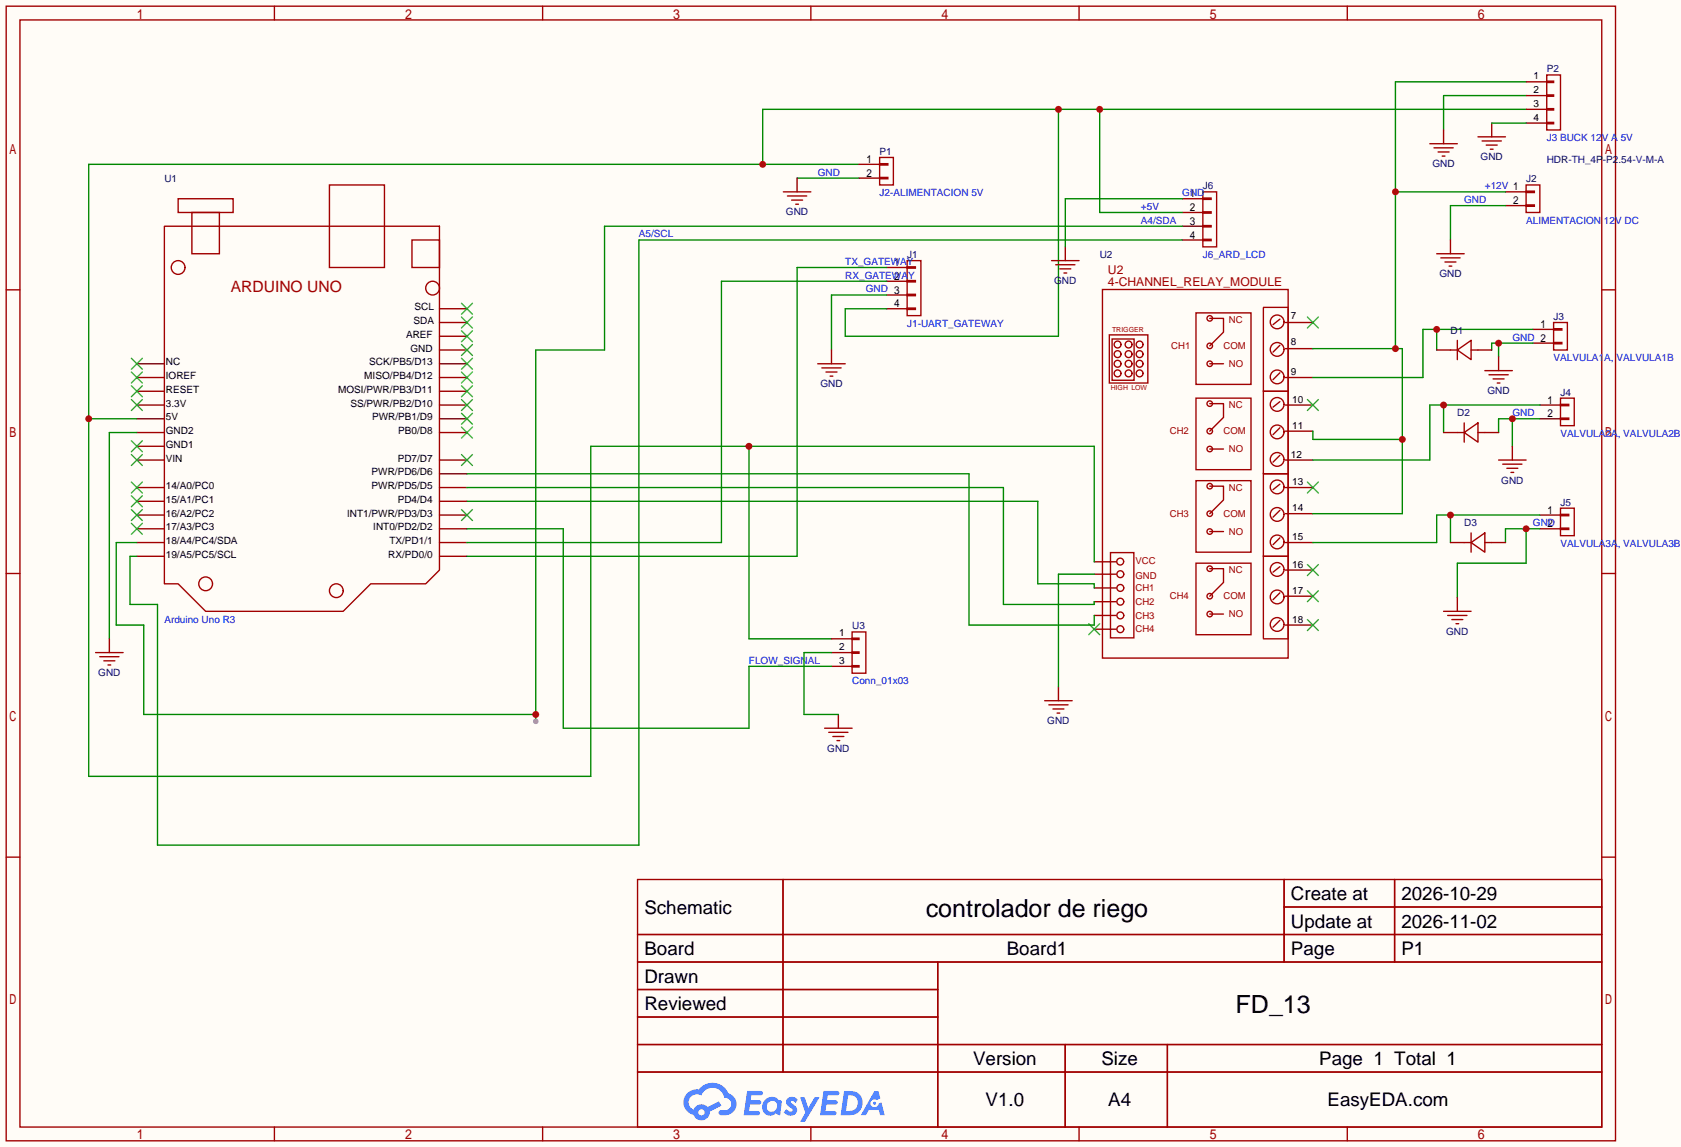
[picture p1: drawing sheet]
<svg xmlns="http://www.w3.org/2000/svg" width="310mm" height="212mm" viewBox="0 0 310 212" stroke-linecap="round" stroke-linejoin="round" font-family="sans-serif">
<path d="M0 0h310.4v211.8h-310.4z" fill="#fffcf7"/>
<g fill="none" stroke="#a10000" stroke-width=".25">
<path d="M1.1 1.1h297.2v209.6h-297.2zM3.7 3.7h292.1v204.5h-292.1zM50.7 1.1v2.6M100.2 1.1v2.6M149.7 1.1v2.6M199.3 1.1v2.6M248.8 1.1v2.6M1.1 53.5h2.6M295.8 53.5h2.5M1.1 105.9h2.6M295.8 105.9h2.5M1.1 158.3h2.6"/>
<path d="M295.8 158.3h2.5M117.7 162.4h178.1v45.8h-178.1zM117.7 172.6h178.1M117.7 177.7h178.1M144.6 162.4v35.6M173.2 177.7v30.5M237.1 162.4v15.3M237.1 167.5h58.7M257.5 162.4v15.3M117.7 182.8h55.5M117.7 192.9h178.1M117.7 187.8h55.5"/>
<path d="M117.7 198h178.1M196.7 192.9v15.3M215.6 192.9v15.3M50.7 208.2v2.5M100.2 208.2v2.5M149.7 208.2v2.5M199.3 208.2v2.5M248.8 208.2v2.5"/>
</g>
<g fill="#5487ff">
<path d="M145.5 202.8a1.3 1.3 0 0 1 1.8 .3l-.4 .6a.54 .54 0 0 0-.9-.2l.1 .2a1.58 1.58 0 0 1 1.1 1.6 1.43 1.43 0 0 1-2.5 .1l.5-.6a.64 .64 0 0 0 .5 .5 .64 .64 0 0 0 .7-.3l-.2-.2a1.6 1.6 0 0 1-1-1.6z"/>
<path d="M147.7 202.7h.9l.7 1.9 1.1-1.9h.9l-2.7 4.5h-.9l1-1.7z"/>
<path d="M138 201.5h1.6a1.31 1.31 0 0 1 1.2 .2 .4 .4 0 0 1-.3 .6h-1.8l-.1 .9h1.6a.4 .4 0 0 1 .4 .4 .4 .4 0 0 1-.4 .4h-1.7l-.2 1.2h.8a1.23 1.23 0 0 1 1.2 .2 .39 .39 0 0 1-.3 .6h-2.7z"/>
<path d="M152.1 201.5h1.6a1.32 1.32 0 0 1 1.3 .2 .39 .39 0 0 1-.4 .6h-1.7l-.2 .9h1.7a.4 .4 0 0 1 .3 .4 .4 .4 0 0 1-.4 .4h-1.7l-.2 1.2h.8a1.23 1.23 0 0 1 1.2 .2 .39 .39 0 0 1-.3 .6h-2.7z"/>
<path d="M161.5 201.5h.7l.4 1.3-.7 .4a.75 .75 0 0 0-1.1 .3 .75 .75 0 0 0 .5 1 .75 .75 0 0 0 .9-.6l.6-.3 .6 2.4h-.9l-.2-1h-1.9l-.5 1h-.9z"/>
<path d="M155.9 201.5l-.7 4.5h1.5a2.27 2.27 0 0 0 2.6-2.3 2.27 2.27 0 0 0-2.7-2.2zM156.6 202.3a1.5 1.5 0 0 1 1.8 1.5 1.5 1.5 0 0 1-1.9 1.4h-.3z"/>
<path d="M141.3 203.1a1.62 1.62 0 0 0-.4 2.1 1.62 1.62 0 0 0 2 .7l.4-.3 .3 .3 .5 .1 .3-2.5-.2-.3h-.4a1.58 1.58 0 0 0-2.5-.1zM141.9 203.6a.99 .99 0 0 1 1.6 .3 .99 .99 0 0 1-.9 1.4 .94 .94 0 0 1-1-.5 .94 .94 0 0 1 .3-1.2z"/>
<path d="M126.9 201.9a2.37 2.37 0 0 0 1.2 4 1.54 1.54 0 0 0 1.7 1 1.54 1.54 0 0 0 1.3-1.6l2.1-1.1-.5-.8-2 1.1a1.57 1.57 0 0 0-2.6 .4 1.5 1.5 0 0 1-.8-2.1 1.5 1.5 0 0 1 2.2-.5 2.23 2.23 0 0 1 2.3-1.4 2.23 2.23 0 0 1 2 1.8 1.16 1.16 0 0 1 1.2 1.1 1.16 1.16 0 0 1-1 1.3h-.7a.47 .47 0 0 0-.6 .3 .47 .47 0 0 0 .4 .6 2.23 2.23 0 0 0 2.3-.7 2.23 2.23 0 0 0 .4-2.3 2.16 2.16 0 0 0-1.3-1.1 3.2 3.2 0 0 0-5.4-.7l-1.2 .1zM129 205.4a.58 .58 0 0 1 1.1 0 .58 .58 0 0 1-1.1 0z"/>
<circle cx="161.5" cy="203.8" r=".28"/>
</g>
<g fill="none" stroke="#870000" stroke-width=".25">
<path d="M218.3 36.7h3.8M218.3 39.2h3.8M81.2 59.6h5M81.2 57h5M163.7 57h3.8M163.7 49.4h3.8M163.7 51.9h3.8M163.7 54.5h3.8M218.3 41.8h3.8M218.3 44.3h3.8M237.4 59.6h5M25.3 79.9h5.1"/>
<path d="M25.3 77.3h5.1M25.3 74.8h5.1M25.3 72.3h5.1M25.3 69.7h5.1M25.3 67.2h5.1M81.2 79.9h5M81.2 77.3h5M81.2 74.8h5M81.2 72.3h5M81.2 69.7h5M81.2 67.2h5M81.2 64.6h5"/>
<path d="M81.2 62.1h5M237.4 74.8h5M237.4 69.7h5M237.4 64.4h5M237.4 79.6h5M25.3 97.7h5.1M25.3 95.1h5.1M25.3 92.6h5.1M25.3 90h5.1M25.3 85h5.1M25.3 82.4h5.1M81.2 97.7h5"/>
<path d="M81.2 95.1h5M81.2 92.6h5M81.2 90h5M81.2 87.5h5M81.2 85h5M237.4 90h5M237.4 85h5M237.4 94.9h5M25.3 102.7h5.1M25.3 100.2h5.1M81.2 102.7h5M81.2 100.2h5"/>
<path d="M202.1 103.8h4M202.1 116.2h4M202.1 113.7h4M202.1 111.1h4M202.1 108.6h4M202.1 106h4M237.4 100.2h5M237.4 110.1h5M237.4 105.3h5M237.4 115.4h5"/>
</g>
<g fill="none" stroke="#3c3" stroke-width=".25">
<path d="M85.2 58.5l2 2.1M85.2 56l2 2M87.2 58.5l-2 2.1M87.2 56l-2 2M241.4 58.5l2.1 2.1M243.5 58.5l-2.1 2.1M24.3 73.8l2 2M24.3 71.2l2 2.1M24.3 68.7l2 2M24.3 66.2l2 2M26.3 73.8l-2 2M26.3 71.2l-2 2.1"/>
<path d="M26.3 68.7l-2 2M26.3 66.2l-2 2M85.2 78.9l2 2M85.2 76.3l2 2.1M85.2 73.8l2 2M85.2 71.2l2 2.1M85.2 68.7l2 2M85.2 66.2l2 2M85.2 63.6l2 2.1M85.2 61.1l2 2M87.2 78.9l-2 2M87.2 76.3l-2 2.1"/>
<path d="M87.2 73.8l-2 2M87.2 71.2l-2 2.1M87.2 68.7l-2 2M87.2 66.2l-2 2M87.2 63.6l-2 2.1M87.2 61.1l-2 2M241.4 73.8l2.1 2M243.5 73.8l-2.1 2M24.3 96.6l2 2.1M24.3 94.1l2 2M24.3 91.6l2 2M24.3 89l2 2.1"/>
<path d="M24.3 83.9l2 2.1M24.3 81.4l2 2M26.3 96.6l-2 2.1M26.3 94.1l-2 2M26.3 91.6l-2 2M26.3 89l-2 2.1M26.3 83.9l-2 2.1M26.3 81.4l-2 2M85.2 94.1l2 2M85.2 83.9l2 2.1M87.2 94.1l-2 2M87.2 83.9l-2 2.1"/>
<path d="M241.4 89l2.1 2.1M243.5 89l-2.1 2.1M201 115.2l2.1 2M203.1 115.2l-2.1 2M241.4 109.1l2.1 2M241.4 104.3l2.1 2M241.4 114.4l2.1 2.1M243.5 109.1l-2.1 2M243.5 104.3l-2.1 2M243.5 114.4l-2.1 2.1"/>
</g>
<g fill="none" stroke="#a10000" stroke-width=".25">
<path d="M32.9 36.7h10.2v2.5h-10.2zM35.4 39.2h5.1v7.7h-5.1zM60.8 34.2h10.2v15.2h-10.2zM222.1 39.1h1.5v.3h-1.5zM222.1 36.6h1.5v.2h-1.5zM222.1 35.4h2.6v10.2h-2.6zM30.4 41.8h50.8v63.5l-2.6 2.5h-10.1l-5.1 5.1h-25.4l-5.1-5.1h-2.5zM76.1 44.3h5.1v5.1h-5.1zM167.5 56.9h1.5v.2h-1.5zM167.5 54.4h1.5v.2h-1.5zM167.5 51.8h1.5v.3h-1.5zM167.5 49.3h1.5v.2h-1.5z"/>
<path d="M167.5 48.1h2.6v10.2h-2.6zM203.6 53.5h34.3v68h-34.3zM220.9 57.8h10.1v13.2h-10.1zM222.1 44.2h1.5v.2h-1.5zM222.1 41.7h1.5v.2h-1.5zM223.4 58.8h2.5v2.5l-2.5 2.6M233.3 56.9v61M233.3 56.8h4.6M236.3 58.9l-1.2 1.1M237.9 57v61h-4.6M204.9 61.8h7.1v8.9h-7.1zM205.4 62.6h4v7.6h-4z"/>
<path d="M220.9 73.5h10.1v13.2h-10.1zM223.4 74.5h2.5v2.6l-2.5 2.5M223.4 67.2h2.5M233.3 72.3h4.6M236.3 68.8l-1.2 1.3M236.3 63.8l-1.2 1.2M236.3 74.2l-1.2 1M236.3 79l-1.2 1.3M220.9 88.8h10.1v13.2h-10.1zM223.4 89.8h2.5v2.5l-2.5 2.6M223.4 82.9h2.5M223.4 98.2h2.5"/>
<path d="M233.3 87.5h4.6M236.3 84.1l-1.2 1.3M236.3 89.4l-1.2 1M236.3 94.2l-1.2 1.3M236.3 99.3l-1.2 1.3M205.1 102.1h4.3v15.7h-4.3zM220.9 104h10.1v13.2h-10.1zM223.4 105h2.5v2.6l-2.5 2.5M223.4 113.4h2.5M233.3 102.7h4.6M236.3 104.7l-1.2 1M236.3 109.5l-1.2 1.3"/>
<path d="M236.3 114.6l-1.2 1.2"/>
<circle cx="32.9" cy="49.4" r="1.27"/>
<circle cx="79.9" cy="53.2" r="1.27"/>
<circle cx="223.4" cy="58.8" r=".51"/>
<circle cx="235.8" cy="59.4" r="1.27"/>
<circle cx="206.4" cy="65.4" r=".63"/>
<circle cx="206.4" cy="67.2" r=".63"/>
<circle cx="206.4" cy="63.6" r=".63"/>
<circle cx="206.4" cy="69" r=".63"/>
<circle cx="208.4" cy="65.4" r=".63"/>
<circle cx="208.4" cy="67.2" r=".63"/>
<circle cx="208.4" cy="63.6" r=".63"/>
<circle cx="208.4" cy="69" r=".63"/>
<circle cx="210.4" cy="65.4" r=".63"/>
<circle cx="210.4" cy="67.2" r=".63"/>
<circle cx="210.4" cy="63.6" r=".63"/>
<circle cx="210.4" cy="69" r=".63"/>
<circle cx="223.4" cy="63.9" r=".51"/>
<circle cx="223.4" cy="67.2" r=".51"/>
<circle cx="223.4" cy="79.6" r=".51"/>
<circle cx="223.4" cy="74.5" r=".51"/>
<circle cx="235.8" cy="69.6" r="1.27"/>
<circle cx="235.8" cy="64.5" r="1.27"/>
<circle cx="235.8" cy="79.8" r="1.27"/>
<circle cx="235.8" cy="74.7" r="1.27"/>
<circle cx="223.4" cy="82.9" r=".51"/>
<circle cx="223.4" cy="89.8" r=".51"/>
<circle cx="223.4" cy="98.2" r=".51"/>
<circle cx="223.4" cy="94.9" r=".51"/>
<circle cx="235.8" cy="89.9" r="1.27"/>
<circle cx="235.8" cy="95" r="1.27"/>
<circle cx="235.8" cy="84.8" r="1.27"/>
<circle cx="38" cy="107.8" r="1.27"/>
<circle cx="62.1" cy="109.1" r="1.27"/>
<circle cx="206.9" cy="103.7" r=".64"/>
<circle cx="206.9" cy="116.2" r=".63"/>
<circle cx="206.9" cy="108.6" r=".63"/>
<circle cx="206.9" cy="111.1" r=".63"/>
<circle cx="206.9" cy="106" r=".63"/>
<circle cx="206.9" cy="113.7" r=".63"/>
<circle cx="223.4" cy="105" r=".51"/>
<circle cx="223.4" cy="113.4" r=".51"/>
<circle cx="223.4" cy="110.1" r=".51"/>
<circle cx="235.8" cy="115.3" r="1.27"/>
<circle cx="235.8" cy="110.2" r="1.27"/>
<circle cx="235.8" cy="105.2" r="1.27"/>
<circle cx="235.8" cy="100.1" r="1.27"/>
</g>
<path d="M147.2 32.9h11.4M158.6 30.4h-142.2v113h92.7v-61h93v21.4M195.5 20.2v41.9h-39.4v-5.1h7.6M203.1 20.2v19h15.2M281.8 20.2h-141v10.2M163.7 51.9h-30.5v48.3h-47M163.7 54.5h-10.2v10.1M16.4 77.3h8.9M25.3 79.9h-5.1v38.1M138.3 82.4v35.6h15.2" fill="none" stroke="#008700" stroke-width=".25"/>
<g fill="#c00">
<circle cx="195.5" cy="20.2" r=".63"/>
<circle cx="140.8" cy="30.4" r=".63"/>
<circle cx="16.4" cy="77.3" r=".63"/>
<circle cx="138.3" cy="82.4" r=".63"/>
<circle cx="203.1" cy="20.2" r=".63"/>
</g>
<g fill="none" stroke="#a10000" stroke-width=".25">
<path d="M162.4 32.8h1.6v.2h-1.6zM162.4 30.2h1.6v.3h-1.6zM162.4 29.1h2.6v5.1h-2.6zM281.8 37.8h1.5v.3h-1.5zM281.8 35.3h1.5v.3h-1.5zM281.8 34.2h2.6v5h-2.6zM286.9 59.6h2.5v5h-2.5zM286.9 63.2h1.5v.3h-1.5zM286.9 60.7h1.5v.3h-1.5zM288.2 77.2h1.5v.3h-1.5zM288.2 74.7h1.5v.2h-1.5zM288.2 73.5h2.5v5.1h-2.5z"/>
<path d="M288.2 97.5h1.5v.3h-1.5zM288.2 95h1.5v.2h-1.5zM288.2 93.9h2.5v5h-2.5zM157.4 117.9h1.2v.2h-1.2zM157.4 116.7h2.5v7.6h-2.5zM157.4 122.9h1.2v.3h-1.2zM157.4 120.4h1.2v.2h-1.2z"/>
</g>
<g fill="none" stroke="#870000" stroke-width=".25">
<path d="M158.6 30.4h3.8M158.6 32.9h3.8M278 35.4h3.8M278 38h3.8M283.1 60.8h3.8M283.1 63.4h3.8M284.4 74.8h3.8M284.4 77.3h3.8M284.4 95.1h3.8M284.4 97.7h3.8M153.5 118h3.9M153.5 120.5h3.9"/>
<path d="M153.5 123.1h3.9"/>
</g>
<path d="M281.8 15.1h-24.1v49.3M257.7 35.4h20.3M242.4 64.4h16.6v30.5h-16.6M242.4 79.6v1.6h16.6M86.2 97.7h17.8v36.8h34.3v-11.4h15.2" fill="none" stroke="#008700" stroke-width=".25"/>
<g fill="#c00">
<circle cx="257.7" cy="64.4" r=".63"/>
<circle cx="257.7" cy="35.4" r=".63"/>
<circle cx="259" cy="81.2" r=".63"/>
</g>
<path d="M265.3 60.8v3.8M283.1 60.8h-20.3v8.9h-20.4" fill="none" stroke="#008700" stroke-width=".25"/>
<circle cx="265.3" cy="60.8" r=".63" fill="#c00"/>
<path d="M266.6 74.8v5.1M284.4 74.8h-20.4v10.2h-21.6" fill="none" stroke="#008700" stroke-width=".25"/>
<circle cx="266.6" cy="74.8" r=".63" fill="#c00"/>
<path d="M267.8 95.1v5.1M284.4 95.1h-19.1v5.1h-22.9" fill="none" stroke="#008700" stroke-width=".25"/>
<circle cx="267.8" cy="95.1" r=".63" fill="#c00"/>
<path d="M86.2 92.6h105.4v15.2h10.5v.8M86.2 90h99.1v21.6h16.8v-.5M86.2 87.5h92.7v27.9h23.2v-1.7M281.8 97.7v6.3h-12.7v6.4M284.4 97.7h-6.4v2.5" fill="none" stroke="#008700" stroke-width=".25"/>
<circle cx="281.8" cy="97.7" r=".63" fill="#c00"/>
<path d="M279.3 77.3v5.1M284.4 77.3h-7.7v2.6" fill="none" stroke="#008700" stroke-width=".25"/>
<circle cx="279.3" cy="77.3" r=".63" fill="#c00"/>
<path d="M276.7 63.4v2.5M283.1 63.4h-7.6v1.2" fill="none" stroke="#008700" stroke-width=".25"/>
<circle cx="276.7" cy="63.4" r=".63" fill="#c00"/>
<path d="M281.8 17.7h-15.2v6.3M218.3 36.7h-21.6v8.9M275.5 22.7h6.3M278 38h-10.2v6.3M163.7 49.4h-16.5v53.3h-61M218.3 41.8h-106.7v22.8h-12.7v68.6M25.3 100.2h-3.8v15.2h5v16.6h72.4M202.1 106h-6.6v20.9M153.5 120.5h-5v11.5h6.3" fill="none" stroke="#008700" stroke-width=".25"/>
<g fill="none" stroke="#a10000" stroke-width=".25">
<path d="M285.6 17.5h1.3v.3h-1.3zM285.6 15h1.3v.2h-1.3zM285.6 13.8h2.6v10.2h-2.6zM144.7 35.4h5M145.4 36.2h3.6M146.2 37h2M146.9 37.7h.5M264 26.5h5.1M264.8 27.3h3.6M265.6 28.1h2M266.3 28.8h.5M272.9 25.3h5.1"/>
<path d="M273.7 26h3.5M274.4 26.8h2.1M275.2 27.6h.5M285.6 22.6h1.3v.3h-1.3zM285.6 20.1h1.3v.2h-1.3zM194.2 48.1h5.1M194.9 48.9h3.6M195.7 49.7h2M196.5 50.4h.5M265.3 46.9h5.1M266.1 47.6h3.5M266.8 48.4h2.1"/>
<path d="M267.6 49.1h.5M151 67.2h5.1M151.8 67.9h3.5M152.5 68.7h2.1M153.3 69.5h.5M274.2 68.5h5.1M275 69.2h3.5M275.7 70h2M276.5 70.7h.5M276.7 85h5.1M277.5 85.7h3.6M278.3 86.5h2"/>
<path d="M279 87.2h.5M266.6 112.9h5.1M267.3 113.7h3.6M268.1 114.4h2M268.9 115.2h.5M17.7 120.5h5M18.4 121.3h3.6M19.2 122h2M19.9 122.8h.5M152.3 134.5h5.1M153 135.3h3.6M153.8 136h2"/>
<path d="M154.6 136.8h.5M192.9 129.4h5.1M193.7 130.2h3.5M194.4 130.9h2.1M195.2 131.7h.5"/>
</g>
<g fill="none" stroke="#870000" stroke-width=".25">
<path d="M281.8 15.1h3.8M281.8 17.7h3.8M147.2 32.9v2.5M266.6 24v2.5M275.5 22.7v2.6M281.8 20.2h3.8M281.8 22.7h3.8M196.7 45.6v2.5M267.8 44.3v2.6M153.5 64.6v2.6M276.7 65.9v2.6M279.3 82.4v2.6"/>
<path d="M20.2 118v2.5M269.1 110.4v2.5M154.8 132v2.5M195.5 126.9v2.5"/>
</g>
<circle cx="98.9" cy="132" r=".63" fill="#c00"/>
<circle cx="98.9" cy="133.2" r=".51" fill="#999"/>
<path d="M218.3 44.3h-100.3v111.8h-88.9v-44.5h-5.1v-8.9h1.3" fill="none" stroke="#008700" stroke-width=".25"/>
<path d="M265.3 64.6h2.5M266.6 79.9h2.5M272.9 64.6h2.6M274.2 79.9h2.5M267.8 100.2h2.6M275.5 100.2h2.5" fill="none" stroke="#870000" stroke-width=".25"/>
<path d="M267.8 64.6h1.3M269.1 64.6l2.6-1.7v3.5zM269.1 62.9v3.5M269.1 79.9h1.3M270.4 79.9l2.5-1.8v3.6zM270.4 78.1v3.6M271.7 64.6h1.2M272.9 79.9h1.3M271.7 98.4v3.6M270.4 100.2h1.3M271.7 100.2l2.5-1.8v3.6zM274.2 100.2h1.3" fill="none" stroke="#a10000" stroke-width=".25"/>
<g font-size="4.6">
<text x="171" y="169.4">controlador de riego</text>
<text x="228.2" y="187.1">FD_13</text>
</g>
<g font-size="3.5">
<text x="238.4" y="166.2">Create at</text>
<text x="258.8" y="166.2">2026-10-29</text>
<text x="119" y="168.8">Schematic</text>
<text x="238.4" y="171.3">Update at</text>
<text x="258.8" y="171.3">2026-11-02</text>
<text x="119" y="176.4">Board</text>
<text x="185.9" y="176.4">Board1</text>
<text x="238.4" y="176.4">Page</text>
<text x="258.8" y="176.4">P1</text>
<text x="119" y="181.5">Drawn</text>
<text x="119" y="186.6">Reviewed</text>
<text x="179.7" y="196.7">Version</text>
<text x="203.4" y="196.7">Size</text>
<text x="243.6" y="196.7">Page 1 Total 1</text>
<text x="182" y="204.3">V1.0</text>
<text x="204.7" y="204.3">A4</text>
<text x="245.1" y="204.3">EasyEDA.com</text>
</g>
<text font-size="2.9" fill="#a00000" x="42.6" y="54">ARDUINO UNO</text>
<g font-size="2.2" fill="#a00000">
<text x="204.6" y="52.8">4-CHANNEL_RELAY_MODULE</text>
<text x="204.6" y="50.6">U2</text>
</g>
<g font-size="1.8">
<text x="283.2" y="14.7">1</text>
<text x="283.2" y="17.2">2</text>
<text x="283.2" y="19.7">3</text>
<text x="283.2" y="22.3">4</text>
<text x="76.4" y="59.9">SDA</text>
<text x="76.6" y="57.3">SCL</text>
<text x="238.4" y="58.9">7</text>
<text x="75" y="62.4">AREF</text>
<text x="75.8" y="64.9">GND</text>
<text x="238.4" y="63.7">8</text>
<text x="30.6" y="70">IOREF</text>
<text x="30.6" y="67.5">NC</text>
<text x="67.3" y="70">MISO/PB4/D12</text>
<text x="68.2" y="67.5">SCK/PB5/D13</text>
<text x="238.4" y="69.3">9</text>
<text x="30.6" y="77.6">5V</text>
<text x="30.6" y="75.1">3.3V</text>
<text x="30.6" y="72.6">RESET</text>
<text x="62.5" y="72.6">MOSI/PWR/PB3/D11</text>
<text x="64.7" y="75.1">SS/PWR/PB2/D10</text>
<text x="68.7" y="77.6">PWR/PB1/D9</text>
<text x="238.6" y="74.4">10</text>
<text x="30.6" y="82.7">GND1</text>
<text x="30.6" y="80.2">GND2</text>
<text x="73.5" y="80.2">PB0/D8</text>
<text x="238.6" y="79.2">11</text>
<text x="30.6" y="85.3">VIN</text>
<text x="68.6" y="87.8">PWR/PD6/D6</text>
<text x="73.4" y="85.3">PD7/D7</text>
<text x="238.4" y="84.5">12</text>
<text x="238.6" y="89.6">13</text>
<text x="30.6" y="95.4">16/A2/PC2</text>
<text x="30.6" y="92.9">15/A1/PC1</text>
<text x="30.6" y="90.3">14/A0/PC0</text>
<text x="64.1" y="95.4">INT1/PWR/PD3/D3</text>
<text x="68.6" y="90.3">PWR/PD5/D5</text>
<text x="73.4" y="92.9">PD4/D4</text>
<text x="238.6" y="94.4">14</text>
<text x="30.6" y="100.5">18/A4/PC4/SDA</text>
<text x="30.6" y="98">17/A3/PC3</text>
<text x="68.9" y="98">INT0/PD2/D2</text>
<text x="71.9" y="100.5">TX/PD1/1</text>
<text x="238.6" y="99.8">15</text>
<text x="30.6" y="103">19/A5/PC5/SCL</text>
<text x="71.7" y="103">RX/PD0/0</text>
<text x="238.6" y="104.8">16</text>
<text x="238.6" y="109.7">17</text>
<text x="154.9" y="117.5">1</text>
<text x="238.6" y="115">18</text>
<text x="154.9" y="120.1">2</text>
<text x="154.9" y="122.6">3</text>
</g>
<g font-size="1.8" fill="#000080">
<text x="285.6" y="13.4">P2</text>
<text x="162.4" y="28.6">P1</text>
<text x="273.4" y="29.6">GND</text>
<text x="30.4" y="33.7">U1</text>
<text x="222.1" y="35">J6</text>
<text x="264.5" y="30.9">GND</text>
<text x="281.8" y="33.7">J2</text>
<text x="285.6" y="30.1">HDR-TH_4P-P2.54-V-M-A</text>
<text x="145.1" y="39.8">GND</text>
<text x="167.5" y="47.7">J1</text>
<text x="203.1" y="47.7">U2</text>
<text x="194.7" y="52.5">GND</text>
<text x="265.8" y="51.2">GND</text>
<text x="286.9" y="59.1">J3</text>
<text x="267.8" y="61.6">D1</text>
<text x="151.5" y="71.5">GND</text>
<text x="269.1" y="76.9">D2</text>
<text x="274.7" y="72.8">GND</text>
<text x="288.2" y="73.1">J4</text>
<text x="277.2" y="89.3">GND</text>
<text x="288.2" y="93.4">J5</text>
<text x="270.4" y="97.2">D3</text>
<text x="157.4" y="116.3">U3</text>
<text x="267.1" y="117.3">GND</text>
<text x="18.1" y="124.9">GND</text>
<text x="193.4" y="133.8">GND</text>
<text x="152.8" y="138.9">GND</text>
</g>
<g font-size="1.8" fill="#00f">
<text x="285.6" y="26.1">J3 BUCK 12V A 5V</text>
<text x="151" y="32.4">GND</text>
<text x="274.2" y="35">+12V</text>
<text x="162.4" y="36.2">J2-ALIMENTACION 5V</text>
<text x="210.7" y="38.8">+5V</text>
<text x="210.7" y="41.3">A4/SDA</text>
<text x="218.3" y="36.2">GND</text>
<text x="270.4" y="37.5">GND</text>
<text x="281.8" y="41.3">ALIMENTACION 12V DC</text>
<text x="118" y="43.9">A5/SCL</text>
<text x="222.1" y="47.7">J6_ARD_LCD</text>
<text x="156.1" y="51.5">RX_GATEWAY</text>
<text x="156.1" y="48.9">TX_GATEWAY</text>
<text x="159.9" y="54">GND</text>
<text x="167.5" y="60.4">J1-UART_GATEWAY</text>
<text x="279.3" y="62.9">GND</text>
<text x="286.9" y="66.7">VALVULA1A, VALVULA1B</text>
<text x="279.3" y="76.9">GND</text>
<text x="288.2" y="80.7">VALVULA2A, VALVULA2B</text>
<text x="283.1" y="97.2">GND</text>
<text x="288.2" y="101">VALVULA3A, VALVULA3B</text>
<text x="30.4" y="115">Arduino Uno R3</text>
<text x="138.3" y="122.6">FLOW_SIGNAL</text>
<text x="157.4" y="126.4">Conn_01x03</text>
</g>
<g font-size="1.8" fill="#a00000">
<text x="226.9" y="59.6">NC</text>
<text x="216.3" y="64.5">CH1</text>
<text x="225.9" y="64.5">COM</text>
<text x="226.9" y="67.8">NO</text>
<text x="226.9" y="75.4">NC</text>
<text x="216" y="80.2">CH2</text>
<text x="225.9" y="80.2">COM</text>
<text x="226.9" y="83.5">NO</text>
<text x="216" y="95.4">CH3</text>
<text x="225.9" y="95.4">COM</text>
<text x="226.9" y="90.6">NC</text>
<text x="226.9" y="98.7">NO</text>
<text x="209.7" y="106.9">GND</text>
<text x="209.7" y="104.1">VCC</text>
<text x="226.9" y="105.9">NC</text>
<text x="209.7" y="109.2">CH1</text>
<text x="209.7" y="111.7">CH2</text>
<text x="216" y="110.7">CH4</text>
<text x="225.9" y="110.7">COM</text>
<text x="226.9" y="114">NO</text>
<text x="209.7" y="114.2">CH3</text>
<text x="209.7" y="116.8">CH4</text>
</g>
<g font-size="1.3" fill="#a00000">
<text x="205.4" y="61.3">TRIGGER</text>
<text x="205.1" y="72">HIGH LOW</text>
</g>
</svg>
